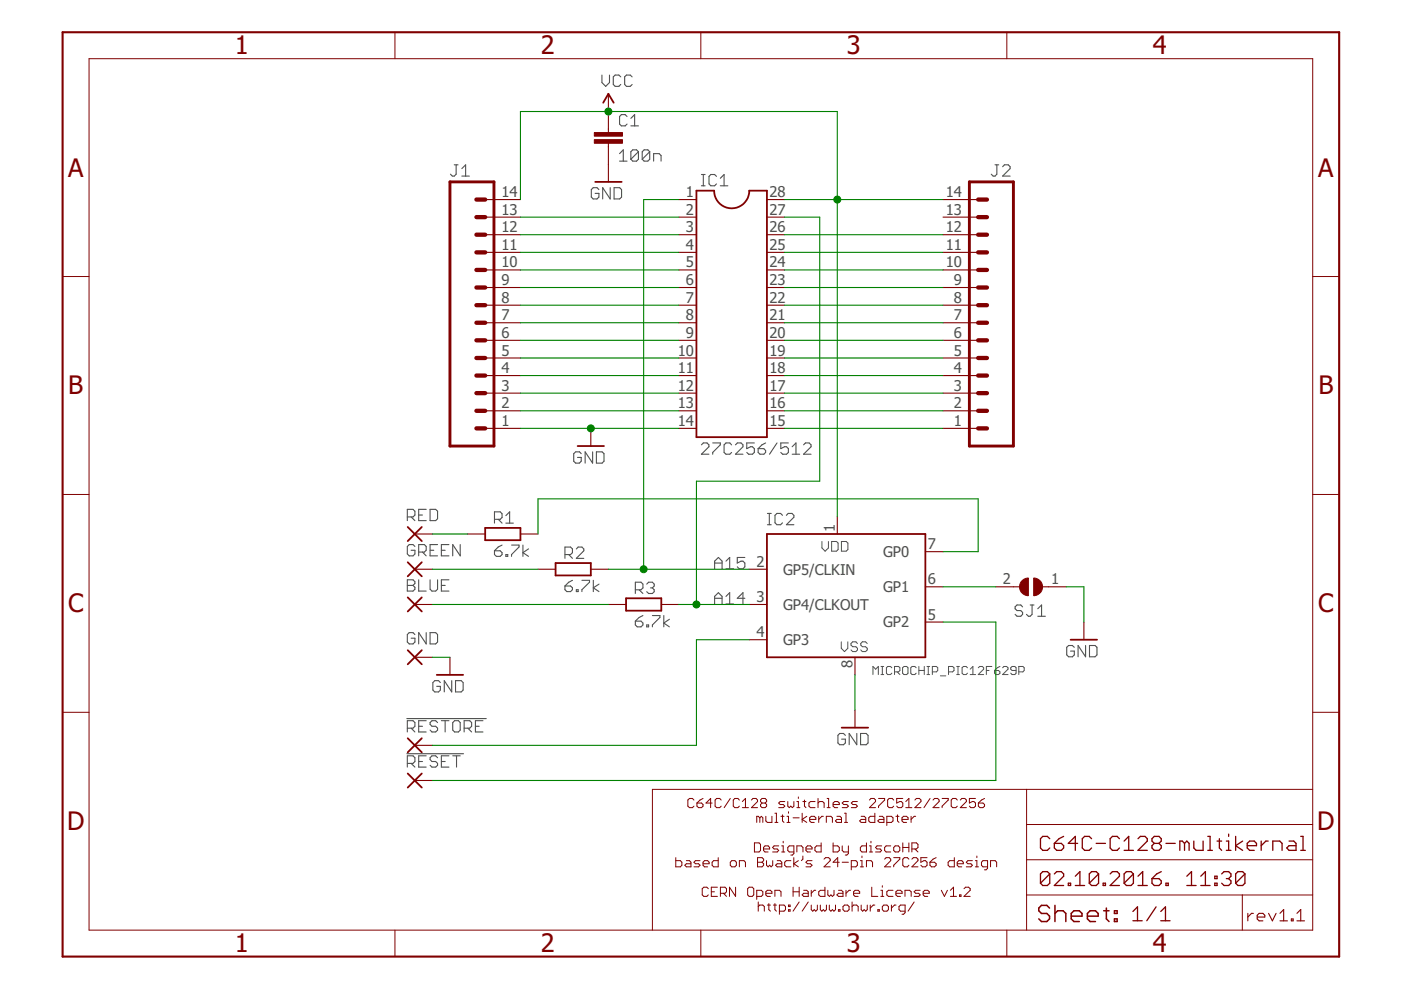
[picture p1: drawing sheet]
<svg xmlns="http://www.w3.org/2000/svg" width="297mm" height="210mm" viewBox="0 0 297 210" stroke-linecap="round" stroke-linejoin="round" font-family="sans-serif">
<g fill="none" stroke="#505050" stroke-width=".23">
<path d="M127.6 15.9v1.6l.8 .8 .8-.8v-1.6M131.6 16.3l-.4-.4h-.8l-.4 .4v1.6l.4 .4h.8l.4-.4M134 16.3l-.4-.4h-.8l-.4 .4v1.6l.4 .4h.8l.4-.4M96.3 34.9h.8M96.7 34.9v2l-.4 .4h-.4l-.4-.4M97.9 37.3h1.6M97.9 35.8l.8-.9v2.4M129.4 39.8v2.4l-1.6-2.4v2.4M130.2 39.8h1.2l.4 .4v1.6l-.4 .4h-1.2zM131.4 32.6l.7-.8v2.4M131.4 34.2h1.5M132.9 24.7l-.4-.4h-.8l-.3 .4v1.6l.3 .4h.8l.4-.4"/>
<path d="M133.8 26.7h1.6M133.8 25.1l.8-.8v2.4M135.4 32.2v1.6l-.4 .4h-.8l-.4-.4M135.4 32.2l-.4-.4h-.8l-.4 .4v1.6M135.4 32.2l-1.6 1.6M137.8 32.2v1.6l-.4 .4h-.8l-.4-.4M137.8 32.2l-.4-.4h-.8l-.4 .4v1.6M137.8 32.2l-1.6 1.6M138.6 34.2v-1.6h1.2l.4 .4v1.2M148.7 39.4h.8M148.7 37h.8M149.1 37v2.4"/>
<path d="M151.9 37.4l-.4-.4h-.8l-.4 .4v1.6l.4 .4h.8l.4-.4M152.7 37.8l.8-.8v2.4M152.7 39.4h1.6M211 34.9h.8M211.3 34.9v2l-.3 .4h-.4l-.4-.4M212.6 35.3l.4-.4h.8l.4 .4v.5l-1.6 1.5h1.6M127 40.2l-.4-.4h-.8l-.4 .4v1.6l.4 .4h.8l.4-.4v-.8h-.8M123.2 96.2l-.3-.4h-.9l-.4 .4v1.6l.4 .4h.9l.3-.4v-.8h-.8M125.6 95.8v2.4l-1.5-2.4v2.4M126.4 95.8h1.3l.4 .4v1.6l-.4 .4h-1.3zM148.7 94.3l.4-.4h.8l.4 .4v.4l-1.6 1.6h1.6M151.1 93.9h1.6v.4l-1.6 1.6v.4"/>
<path d="M155.1 94.3l-.4-.4h-.8l-.4 .4v1.6l.4 .4h.8l.4-.4M155.9 94.3l.4-.4h.8l.4 .4v.4l-1.6 1.6h1.6M159.9 93.9h-1.6v1.2l.8-.4h.4l.4 .4v.8l-.4 .4h-.8l-.4-.4M160.7 95.1h1.2l.4 .4v.4l-.4 .4h-.8l-.4-.4zM162.3 93.9l-.8 .4-.8 .8M164.7 93.9l-1.5 2.4M167.2 93.9h-1.7v1.2l.8-.4h.5l.4 .4v.8l-.4 .4h-.9l-.4-.4M168 96.3h1.5M168 94.7l.8-.8v2.4M170.4 94.3l.4-.4h.8l.4 .4v.4l-1.6 1.6h1.6M86.4 109.6h1.2l.4-.4v-.8l-.4-.4h-1.2v2.4M87.2 109.6l.8 .8"/>
<path d="M88 115.9l-.4-.4h-.8l-.4 .4v1.6l.4 .4h.8l.4-.4v-.8h-.8M88.8 117.1h1.2l.4-.4v-.8l-.4-.4h-1.2v2.4M88.8 109.2h.8M89.6 117.1l.8 .8M90.4 108h-1.6v2.4h1.6M91.2 108h1.2l.4 .4v1.6l-.4 .4h-1.2zM91.2 116.7h.8M92.8 115.5h-1.6v2.4h1.6M93.6 116.7h.8M95.2 115.5h-1.6v2.4h1.6M97.6 115.5v2.4l-1.6-2.4v2.4M104.8 110.1h1.2l.4-.4v-.8l-.4-.4h-1.2v2.4"/>
<path d="M104.8 116.8h1.2l.4 .4v.4l-.4 .4h-.8l-.4-.4zM105.6 110.1l.8 .8M106.4 115.6l-.8 .4-.8 .8M107.3 117.6h.4v.4h-.4zM107.3 109.3l.8-.8v2.4M107.3 110.9h1.5M108.5 115.6h1.5v.4l-1.5 1.6v.4M110.9 115.6v2.4M112.1 116.4l-1.2 .8 1.2 .8M119.8 117.6h1.2l.4-.4v-.8l-.4-.4h-1.2v2.4M120.6 117.6l.8 .8M122.2 116.4l.4-.4h.8l.4 .4v.4l-1.6 1.6h1.6"/>
<path d="M151.5 119.4h1.6M153.9 119l.8-.8v2.4M157.9 118.2h-1.6v1.2l.8-.4h.4l.4 .4v.8l-.4 .4h-.8l-.4-.4M162.7 111.3h.8M162.7 108.9h.8M163.1 108.9v2.4M165.9 109.3l-.4-.4h-.8l-.4 .4v1.5l.4 .5h.8l.4-.5M166.7 109.3l.4-.4h.8l.4 .4v.4l-1.6 1.6h1.6M86.4 122.9h1.2l.4 .4v.4l-.4 .4 .4 .4v.4l-.4 .4h-1.2zM86.4 124.1h1.2M88 134.5l-.4-.4h-.8l-.4 .4v1.6l.4 .4h.8l.4-.4v-.8h-.8M88.8 122.9v2.4h1.6"/>
<path d="M90.4 134.1v2.4l-1.6-2.4v2.4M91.2 122.9v2l.4 .4h.8l.4-.4v-2M91.2 134.1h1.2l.4 .4v1.6l-.4 .4h-1.2zM93.6 124.1h.8M95.2 122.9h-1.6v2.4h1.6M119.8 124.2h1.2l.4 .4v.4l-.4 .4h-.8l-.4-.4zM121.4 123l-.8 .4-.8 .8M122.2 125h.4v.4h-.4zM123.4 123h1.6v.4l-1.6 1.6v.4M125.8 123v2.4M127 123.8l-1.2 .8 1.2 .8M134.7 125.1h1.2l.4-.4v-.9l-.4-.4h-1.2v2.4"/>
<path d="M134.7 131.7h1.2l.4 .4v.4l-.4 .4h-.8l-.4-.4zM135.5 125.1l.8 .7M136.3 130.5l-.8 .4-.8 .8M137.1 132.5h.4v.4h-.4zM137.1 123.8l.4-.4h.8l.4 .4v.4l-.4 .5M137.9 124.7h.4M138.3 130.5h1.6v.4l-1.6 1.6v.4M138.3 124.7l.4 .4v.4l-.4 .3h-.8l-.4-.3M140.7 130.5v2.4M141.9 131.3l-1.2 .8 1.2 .8M151.5 120.6v-1.6l.8-.8 .8 .8v1.6M151.5 128.1v-1.7l.8-.7 .8 .7v1.7"/>
<path d="M151.5 126.9h1.6M153.9 126.4l.8-.7v2.4M153.9 120.6h1.6M153.9 128.1h1.6M157.9 126.9h-1.6l1.2-1.2v2.4M216.8 128.7l-.4-.4h-.8l-.4 .4v.4l.4 .4h.8l.4 .4v.4l-.4 .4h-.8l-.4-.4M218.4 128.3h.8M218.8 128.3v2l-.4 .4h-.4l-.4-.4M220 130.7h1.6M220 129.1l.8-.8v2.4M227.8 137.2l-.4-.3h-.8l-.4 .3v1.7l.4 .4h.8l.4-.4v-.9h-.8M230.2 136.9v2.4l-1.6-2.4v2.4"/>
<path d="M231 136.9h1.2l.4 .3v1.7l-.4 .4h-1.2zM86.3 152.4h16.8M86.3 159.8h12M86.4 154.4h1.2l.4-.4v-.8l-.4-.4h-1.2v2.4M87.2 154.4l.8 .8M88.8 154h.8M90.4 152.8h-1.6v2.4h1.6M92.8 153.2l-.4-.4h-.8l-.4 .4v.4l.4 .4h.8l.4 .4v.4l-.4 .4h-.8l-.4-.4M93.4 144.7l-.4-.4h-.8l-.4 .4v1.6l.4 .4h.8l.4-.4v-.8h-.8M93.6 152.8h1.6M94.4 152.8v2.4M95.8 144.3v2.4l-1.6-2.4v2.4"/>
<path d="M96.4 152.8h.8l.4 .4v1.6l-.4 .4h-.8l-.4-.4v-1.6zM96.6 144.3h1.2l.4 .4v1.6l-.4 .4h-1.2zM98.4 154.4h1.2l.4-.4v-.8l-.4-.4h-1.2v2.4M99.2 154.4l.8 .8M100.8 154h.8M102.4 152.8h-1.6v2.4h1.6M179.2 155.9l-.4-.4h-.8l-.3 .4v1.6l.3 .4h.8l.4-.4v-.8h-.8M181.7 155.5v2.4l-1.7-2.4v2.4M182.5 155.5h1.1l.4 .4v1.6l-.4 .4h-1.1zM86.4 161.9h1.2l.4-.4v-.8l-.4-.4h-1.2v2.3M87.2 161.9l.8 .7M88.8 161.5h.8"/>
<path d="M90.4 160.3h-1.6v2.3h1.6M92.8 160.7l-.4-.4h-.8l-.4 .4v.4l.4 .4h.8l.4 .4v.4l-.4 .3h-.8l-.4-.3M93.6 161.5h.8M95.2 160.3h-1.6v2.3h1.6M96 160.3h1.6M96.8 160.3v2.3"/>
</g>
<g fill="none" stroke="#505050" stroke-width=".21">
<path d="M174.3 114.8v1.4l.6 .7 .7-.7v-1.4M176.3 114.8h1.1l.3 .3v1.4l-.3 .4h-1.1zM178.4 114.8h1l.4 .3v1.4l-.4 .4h-1zM178.4 136.1v1.4l.6 .7 .7-.7v-1.4M181.8 136.4l-.3-.3h-.7l-.4 .3v.4l.4 .3h.7l.3 .4v.3l-.3 .4h-.7l-.4-.4M183.9 136.4l-.4-.3h-.7l-.3 .3v.4l.3 .3h.7l.4 .4v.3l-.4 .4h-.7l-.3-.4M185.1 143v-1.7l.6 .6 .5-.6v1.7M186.8 143h.6M186.8 141.3h.6M187.1 141.3v1.7M189.1 141.6l-.3-.3h-.6l-.3 .3v1.1l.3 .3h.6l.3-.3M189.7 142.5h.8l.3-.3v-.6l-.3-.3h-.8v1.7"/>
<path d="M190.2 142.5l.6 .5M191.4 141.6l.3-.3h.5l.3 .3v1.1l-.3 .3h-.5l-.3-.3zM194.2 141.6l-.2-.3h-.6l-.3 .3v1.1l.3 .3h.6l.2-.3M194.8 141.3v1.7M194.8 142.2h1.2M196 141.3v1.7M196.5 143h.6M196.5 141.3h.6M196.8 141.3v1.7M197.7 142.5h.8l.3-.3v-.6l-.3-.3h-.8v1.7M199.4 143.3h1.1M201.1 142.5h.9l.3-.3v-.6l-.3-.3h-.9v1.7"/>
<path d="M202.8 143h.6M202.8 141.3h.6M203.1 141.3v1.7M205.1 141.6l-.3-.3h-.5l-.3 .3v1.1l.3 .3h.5l.3-.3M205.7 143h1.1M205.7 141.9l.6-.6v1.7M207.4 141.6l.3-.3h.6l.3 .3v.3l-1.2 1.1h1.2M209.1 142.2h.6M210.3 141.3h-1.2v1.7M210.9 142.2h.8l.3 .3v.2l-.3 .3h-.6l-.2-.3zM212 141.3l-.6 .3-.5 .6M212.6 141.6l.3-.3h.5l.3 .3v.3l-1.1 1.1h1.1"/>
<path d="M215.4 142.2h-.8l-.3-.3v-.3l.3-.3h.6l.2 .3v1.1l-.2 .3h-.6l-.3-.3M216 142.5h.9l.2-.3v-.6l-.2-.3h-.9v1.7"/>
</g>
<g fill="none" stroke="#800000" stroke-width=".21">
<path d="M18.9 12.4h259.4v184.8h-259.4zM83.7 6.8v5.6M148.6 6.8v5.6M213.5 6.8v5.6M13.3 58.6h5.6M278.3 58.6h5.6M13.3 104.8h5.6M278.3 104.8h5.6M13.3 151h5.6M278.3 151h5.6M147.1 169.6l-.3-.3h-.6l-.4 .3v1.3l.4 .3h.6l.3-.3M147.8 170.3h.9l.4 .3v.3l-.4 .3h-.6l-.3-.3z"/>
<path d="M149.1 169.3l-.7 .3-.6 .7M151 170.3h-1.3l1-1v1.9M152.9 169.6l-.3-.3h-.7l-.3 .3v1.3l.3 .3h.7l.3-.3M154.8 169.3l-1.3 1.9M156.8 169.6l-.4-.3h-.6l-.3 .3v1.3l.3 .3h.6l.4-.3M157.4 171.2h1.3M157.4 169.9l.7-.6v1.9M159.3 169.6l.3-.3h.7l.3 .3v.3l-1.3 1.3h1.3M160 178.7h.9l.3 .3v1.3l-.3 .3h-.9zM161.1 173.4l-.3-.3h-.4v1.3M161.1 173.4v1M161.1 173.4l.3-.3 .3 .3v1"/>
<path d="M161.6 170.3l-.4-.4v-.3l.4-.3h.6l.3 .3v.3l-.3 .4M161.6 170.3l-.4 .3v.3l.4 .3h.6l.3-.3v-.3l-.3-.3M161.6 170.3h.6M162.4 173.1v1l.3 .3h1v-1.3M164.3 174.4h.6M164.3 172.4h.3v2M165.1 179.3h-1l-.3 .4 .3 .3h.7l.3 .3-.3 .3h-1M165.6 173.1h.6M165.7 179.3h.4v1.3M165.9 172.8v1.3l.3 .3M166.1 178.4v.3M166.4 169.9h-1l-.3 .4 .3 .3h.7l.3 .3-.3 .3h-1"/>
<path d="M166.9 173.1h.3v1.3M166.9 174.4h.6M167 169.9v1l.3 .3 .4-.3 .3 .3 .3-.3v-1M167.2 172.1v.3M168.1 173.4h1.3M169 171.2h.6M169 169.9h.3v1.3M169.3 169v.3M170.1 172.4v2M170.2 169.9h.7M170.6 169.6v1.3l.3 .3M171 173.1l-.9 .6 .9 .7"/>
<path d="M171.7 173.7h1.3v-.3l-.4-.3h-.6l-.3 .3v.7l.3 .3h.6M172.8 169.9h-1l-.3 .4v.6l.3 .3h1M173.4 170.3l.4-.4h.6l.3 .4v.9M173.4 169.3v1.9M173.6 173.1v1.3M174.1 178.7v1.9h-1l-.3-.3v-.6l.3-.4h1M174.6 173.1h-.4l-.6 .6M175.2 174.4v-1.3h1l.3 .3v1M175.4 169.3h.3v1.9M175.4 171.2h.6M176.6 170.6h1.3v-.3l-.3-.4h-.6l-.4 .4v.6l.4 .3h.6M176.6 178.7v1.9h1l.3-.3v-.6l-.3-.4h-1"/>
<path d="M177.4 173.1h.7l.3 .3v1h-1l-.3-.3 .3-.4h1M178.6 179.3v1l.3 .3h1M179 174.4h.7M179 172.4h.4v2M179.9 169.9h-1l-.3 .4 .3 .3h.6l.4 .3-.4 .3h-.9M179.9 179.3v1.7l-.4 .3h-.3M181.8 169.9h-1l-.3 .4 .3 .3h.7l.3 .3-.3 .3h-1M182.6 173.1h.6l.4 .3v1h-1l-.3-.3 .3-.4h1M183.7 178.7v1.9h-.9l-.4-.3v-.6l.4-.4h.9M184.3 169.6l.4-.3h.6l.3 .3v.3l-1.3 1.3h1.3M184.3 179.3h.4v1.3M184.7 178.4v.3"/>
<path d="M185.5 172.4v2h-1l-.3-.3v-.7l.3-.3h1M186.3 169.3h1.3v.3l-1.3 1.3v.3M186.4 173.1h.7l.3 .3v1h-1l-.3-.3 .3-.4h1M186.9 179.3h-1l-.3 .4 .3 .3h.7l.3 .3-.3 .3h-1M188 174.4h1l.3-.3v-.7l-.3-.3h-1v1.9M188.8 179.3h-.9l-.3 .4v.6l.3 .3h.9M189.5 169.6l-.3-.3h-.7l-.3 .3v1.3l.3 .3h.7l.3-.3M189.8 179.3h.7l.3 .4v.6l-.3 .3h-.7l-.3-.3v-.6zM189.9 173.1h.7M190.3 172.8v1.3l.3 .3M191.2 173.7h1.3v-.3l-.3-.3h-.6l-.4 .3v.7l.4 .3h.6M191.4 169.3h-1.3v1l.7-.4h.3l.3 .4v.6l-.3 .3h-.7l-.3-.3"/>
<path d="M191.4 178.7v1.9M191.4 179.7h1.3M192 171.2h1.3M192 169.9l.7-.6v1.9M192.7 178.7v1.9M193.2 173.1v1.3M194 169.6l.3-.3h.6l.4 .3v.3l-1.3 1.3h1.3M194.1 173.1h-.3l-.6 .6M197.2 169.3l-1.3 1.9M197.8 169.6l.3-.3h.7l.3 .3v.3l-1.3 1.3h1.3M199.7 169.3h1.3v.3l-1.3 1.3v.3M203 169.6l-.4-.3h-.6l-.3 .3v1.3l.3 .3h.6l.4-.3"/>
<path d="M203.6 169.6l.3-.3h.7l.3 .3v.3l-1.3 1.3h1.3M206.8 169.3h-1.3v1l.7-.4h.3l.3 .4v.6l-.3 .3h-.7l-.3-.3M207.4 170.3h1l.3 .3v.3l-.3 .3h-.6l-.4-.3zM208.7 169.3l-.6 .3-.7 .7M217.7 167.4v29.8M217.7 174.8h60.6M278.3 167.4h-140v29.8M83.7 197.2v5.6M143.3 181.8v2h1l.3-.3v-.7l-.3-.3h-1M145.5 182.5h.7l.3 .3v1h-1l-.3-.3 .3-.4h1M148.4 182.5h-1l-.3 .3 .3 .3h.7l.3 .4-.3 .3h-1M148.6 197.2v5.6"/>
<path d="M149.1 183.1h1.2v-.3l-.3-.3h-.6l-.3 .3v.7l.3 .3h.6M150.2 188.4l-.3-.3h-.7l-.3 .3v1.3l.3 .4h.7l.3-.4M150.8 189.1h.7M152.1 188.1h-1.3v2h1.3M152.3 181.8v2h-1l-.3-.3v-.7l.3-.3h1M152.7 189.4h1l.3-.3v-.7l-.3-.3h-1v2M153.4 189.4l.6 .7M155.2 182.5h.6l.3 .3v.7l-.3 .3h-.6l-.4-.3v-.7zM156 188.1v2l-1.3-2v2M156.8 183.8v-1.3h.9l.4 .3v1M158.8 188.1h.7l.3 .3v1.3l-.3 .4h-.7l-.3-.4v-1.3zM160.4 190.1h1l.3-.4v-.6l-.3-.3h-1v1.9"/>
<path d="M160.6 181.8h1l.3 .4v.3l-.3 .3 .3 .3v.4l-.3 .3h-1zM160.6 182.8h1M160.8 191.2v2M160.8 192.2l.3-.3h.6l.4 .3v1M161.9 180h1.3v-.3l-.3-.4h-.7l-.3 .4v.6l.3 .3h.7M162.4 189.4h1.3v-.3l-.4-.3h-.6l-.3 .3v.6l.3 .4h.6M162.5 182.5v1l.4 .3 .3-.3 .3 .3 .3-.3v-1M162.7 191.9h.6M163 191.6v1.3l.3 .3M164 191.9h.6M164.3 191.6v1.3l.3 .3M164.3 190.1v-1.3h1l.3 .3v1"/>
<path d="M164.8 182.5h.6l.4 .3v1h-1l-.4-.3 .4-.4h1M165.2 193.2h1l.3-.3v-.7l-.3-.3h-1v1.9M165.7 180.6h.7M167.2 191.9h.3v.3h-.3zM167.2 192.9h.3v.3h-.3zM167.7 182.5h-1l-.3 .3v.7l.3 .3h1M168.1 189.1h1.3M168.1 188.1v2M168.3 181.8v2M168.3 180.6h-1l-.3-.3v-.6l.3-.4h1v1.7l-.3 .3h-.3M169 180.6v-1.3h.9l.3 .4v.9M169.3 182.5l-1 .6 1 .7"/>
<path d="M169.4 188.1v2M169.4 191.2l-1.3 2M170.2 181.5v.7l-.3 .3M170.4 188.8h.6l.4 .3v1h-1l-.3-.4 .3-.3h1M170.9 180h1.3v-.3l-.4-.4h-.6l-.3 .4v.6l.3 .3h.6M171.4 191.2l-1.3 2M172 188.8v1.3M172 191.9v1l.3 .3 .3-.3 .4 .3 .3-.3v-1M172.2 182.5h-1l-.3 .3 .3 .3h.6l.4 .4-.4 .3h-.9M173 188.8h-.4l-.6 .6M173.9 191.9v1l.3 .3 .4-.3 .3 .3 .3-.3v-1M174.7 182.2l.3-.4h.7l.3 .4v.3l-1.3 1.3h1.3"/>
<path d="M174.9 188.1v2h-1l-.3-.4v-.6l.3-.3h1M175.5 188.8v.9l.4 .4 .3-.4 .3 .4 .3-.4v-.9M175.8 191.9v1l.4 .3 .3-.3 .3 .3 .3-.3v-1M177.8 192.9h.3v.3h-.3zM177.8 188.8h.6l.3 .3v1h-.9l-.4-.4 .4-.3h.9M177.9 182.8h-1.3l1-1v2M178.6 182.8h1.3M178.7 192.2l.3-.3h.7l.3 .3v.7l-.3 .3h-.7l-.3-.3zM179.4 188.8v1.3M180.3 188.8h-.3l-.6 .6M180.5 183.8h1l.3-.3v-.7l-.3-.3h-1v1.9M180.7 192.2l.3-.3h.6l.3 .3v1"/>
<path d="M180.7 191.2v2M181 189.4h1.3v-.3l-.4-.3h-.6l-.3 .3v.6l.3 .4h.6M182.4 183.8h.7M182.4 182.5h.4v1.3M182.6 191.9v1l.3 .3 .3-.3 .4 .3 .3-.3v-1M182.8 181.5v.3M183.7 183.8v-1.3h1l.3 .3v1M184.3 180.6h.7M184.5 191.9v1.3M184.8 188.1v2h1.3M185.5 191.9h-.4l-.6 .6M186.1 192.9h.3v.3h-.3z"/>
<path d="M186.8 190.1h.6M186.8 188.8h.3v1.3M187.1 192.2l.3-.3h.6l.4 .3v.7l-.4 .3h-.6l-.3-.3zM187.1 187.8v.3M187.6 182.2l.3-.4h.6l.3 .4v.3l-1.2 1.3h1.2M189 191.9v1.3M189.3 188.8h-.9l-.4 .3v.6l.4 .4h.9M189.5 181.8h1.3v.4l-1.3 1.3v.3M189.9 189.4h1.4v-.3l-.4-.3h-.6l-.4 .3v.6l.4 .4h.6M190 191.9h-.3l-.7 .6M191.9 190.1v-1.3h.9l.4 .3v1M191.9 193.2h-1l-.3-.3v-.7l.3-.3h1v1.6l-.3 .3h-.4"/>
<path d="M192.7 182.2l-.3-.4h-.7l-.3 .4v1.3l.3 .3h.7l.3-.3M193.3 180h1l.3-.3v-.7l-.3-.3h-1v1.9M193.3 182.2l.4-.4h.6l.3 .4v.3l-1.3 1.3h1.3M193.8 191.2l-1.3 2M194 180l.6 .6M195.1 188.8h-1l-.3 .3 .3 .3h.7l.3 .3-.3 .4h-1M195.7 189.4h1.3v-.3l-.3-.3h-.6l-.4 .3v.6l.4 .4h.6M196.6 181.8h-1.4v1l.7-.3h.3l.4 .3v.7l-.4 .3h-.6l-.4-.3M197.2 182.8h.9l.4 .3v.4l-.4 .3h-.6l-.3-.3zM198.5 181.8l-.7 .4-.6 .6M199.6 188.8l.6 1.3 .7-1.3M201.5 190.1h1.3"/>
<path d="M201.5 188.8l.7-.7v2M202.3 181.8v2h-.9l-.4-.3v-.7l.4-.3h.9M202.9 183.1h1.3v-.3l-.3-.3h-.6l-.4 .3v.7l.4 .3h.6M203.4 189.7h.4v.4h-.4zM204.4 188.4l.3-.3h.7l.3 .3v.4l-1.3 1.3h1.3M206.2 182.5h-1l-.3 .3 .3 .3h.6l.4 .4-.4 .3h-.9M206.8 183.8h.7M206.8 182.5h.3v1.3M207.1 181.5v.3M209.4 183.8h-1l-.3-.3v-.7l.3-.3h1v1.6l-.3 .3h-.4M210 183.8v-1.3h1l.3 .3v1M213.5 197.2v5.6"/>
<path d="M217.7 189.8h60.6M217.7 182.3h60.6M263.4 189.8v7.4"/>
</g>
<g fill="none" stroke="#800000" stroke-width=".23">
<path d="M129 19.9v8.2M129 30.4v8.2M102.9 57.2h7.4M102.9 53.5h7.4M102.9 49.8h7.4M102.9 46h7.4M102.9 42.3h7.4M143.9 57.2h3.8M143.9 53.5h3.8M143.9 49.8h3.8M143.9 46h3.8M143.9 42.3h3.8"/>
<path d="M162.6 57.2h3.7M162.6 53.5h3.7M162.6 49.8h3.7M162.6 46h3.7M162.6 42.3h3.7M199.9 57.2h7.5M199.9 53.5h7.5M199.9 49.8h7.5M199.9 46h7.5M199.9 42.3h7.5M102.9 79.6h7.4M102.9 75.9h7.4"/>
<path d="M102.9 72.2h7.4M102.9 68.4h7.4M102.9 64.7h7.4M102.9 61h7.4M143.9 79.6h3.8M143.9 75.9h3.8M143.9 72.2h3.8M143.9 68.4h3.8M143.9 64.7h3.8M143.9 61h3.8M162.6 79.6h3.7M162.6 75.9h3.7"/>
<path d="M162.6 72.2h3.7M162.6 68.4h3.7M162.6 64.7h3.7M162.6 61h3.7M199.9 79.6h7.5M199.9 75.9h7.5M199.9 72.2h7.5M199.9 68.4h7.5M199.9 64.7h7.5M199.9 61h7.5M102.9 90.8h7.4M102.9 87.1h7.4"/>
<path d="M102.9 83.4h7.4M125.3 90.8v3.8M143.9 90.8h3.8M143.9 87.1h3.8M143.9 83.4h3.8M162.6 90.8h3.7M162.6 87.1h3.7M162.6 83.4h3.7M199.9 90.8h7.5M199.9 87.1h7.5M199.9 83.4h7.5M87.9 113.2h3.8"/>
<path d="M99.1 113.2h3.8M110.3 113.2h3.8M177.5 109.5v3.7M196.2 117h3.7M87.9 128.2h3.8M87.9 120.7h3.8M87.9 139.4h3.8M95.4 139.4v3.7M114.1 120.7h3.7M125.3 120.7h3.7M129 128.2h3.7M140.2 128.2h3.7"/>
<path d="M158.9 135.6h3.7M158.9 128.2h3.7M158.9 120.7h3.7M181.3 139.4v3.7M196.2 124.4h3.7M196.2 131.9h3.7M211.1 124.4h5.1M221 124.4h5.1M229.8 131.9v3.7M87.9 158h3.8M181.3 150.6v3.7M87.9 165.5h3.8"/>
<path d="M264.6 193.7v1.5M265.7 193.7h-.4l-.7 .7M266.6 194.4h1.6v-.3l-.4-.4h-.8l-.4 .4v.7l.4 .4h.8M269 193.7l.8 1.5 .8-1.5M271.4 195.2h1.6M271.4 193.7l.8-.9v2.4M273.8 194.8h.4v.4h-.4zM275 195.2h1.6M275 193.7l.8-.9v2.4"/>
</g>
<path d="M95.4 38.6h9.3v56h-9.3zM205.5 38.6h9.4v56h-9.4z" fill="none" stroke="#800000" stroke-width=".61"/>
<g fill="none" stroke="#800000" stroke-width=".91">
<path d="M101 57.2h1.9M101 53.5h1.9M101 49.8h1.9M101 46h1.9M101 42.3h1.9M207.4 57.2h1.9M207.4 53.5h1.9M207.4 49.8h1.9M207.4 46h1.9M207.4 42.3h1.9M101 75.9h1.9M101 79.6h1.9"/>
<path d="M101 72.2h1.9M101 68.4h1.9M101 64.7h1.9M101 61h1.9M207.4 75.9h1.9M207.4 79.6h1.9M207.4 72.2h1.9M207.4 68.4h1.9M207.4 64.7h1.9M207.4 61h1.9M101 83.4h1.9M101 87.1h1.9"/>
<path d="M101 90.8h1.9M207.4 83.4h1.9M207.4 87.1h1.9M207.4 90.8h1.9"/>
</g>
<g fill="none" stroke="#800000" stroke-width=".38">
<path d="M126.2 38.6h5.6M127.9 21.8l1.1-1.9 1.1 1.9M147.7 40.4h3.7a3.7 3.7 0 0 0 3.7 3.8 3.7 3.7 0 0 0 3.8-3.8h3.7v52.3h-14.9zM122.5 94.6h5.6M86.4 111.7l3 3M86.4 119.2l3 3M89.4 111.7l-3 3M89.4 119.2l-3 3M102.9 111.9h7.4v2.6h-7.4zM117.8 119.4h7.5v2.6h-7.5zM162.6 113.2h33.6v26.2h-33.6zM86.4 126.7l3 2.9"/>
<path d="M86.4 137.9l3 2.9M89.4 126.7l-3 2.9M89.4 137.9l-3 2.9M132.7 126.9h7.5v2.6h-7.5zM227 135.6h5.6M86.4 156.5l3 3M89.4 156.5l-3 3M92.6 143.1h5.6M178.5 154.3h5.6M86.4 164l3 3M89.4 164l-3 3"/>
</g>
<g fill="#800000" stroke="#800000" stroke-width=".21">
<path d="M126 29.6h6v.8h-6z"/>
<path d="M126 28.1h6v.8h-6z"/>
</g>
<path d="M222.5 192.5l-.5-.5h-1.2l-.6 .5v.6l.6 .6h1.2l.5 .5v.6l-.5 .6h-1.2l-.6-.6M223.7 193.7l.5-.6h1.2l.6 .6v1.7M223.7 192v3.4M227.1 194.2h2.3v-.5l-.6-.6h-1.1l-.6 .6v1.1l.6 .6h1.1M230.5 194.2h2.3v-.5l-.5-.6h-1.2l-.6 .6v1.1l.6 .6h1.2M234 193.1h1.1M234.6 192.5v2.3l.5 .6M236.3 193.1h.6v.6h-.6zM236.3 194.8h.6v.6h-.6z" fill="none" stroke="#800000" stroke-width=".32"/>
<path d="M13.3 6.8h270.6v196h-270.6z" fill="none" stroke="#800000" stroke-width=".44"/>
<g fill="none" stroke="#800000" stroke-width=".28">
<path d="M222.6 177.8l-.5-.5h-1l-.5 .5v2l.5 .5h1l.5-.5M223.5 178.8h1.5l.5 .5v.5l-.5 .5h-1l-.5-.5zM225.5 177.3l-1 .5-1 1M228.5 178.8h-2l1.5-1.5v3M231.4 177.8l-.5-.5h-.9l-.5 .5v2l.5 .5h.9l.5-.5M232.4 178.8h2M237.3 177.8l-.4-.5h-1l-.5 .5v2l.5 .5h1l.4-.5M238.3 178.3l1-1v3M241.3 177.8l.5-.5h1l.4 .5v.5l-1.9 2h1.9M244.7 178.8l-.5-.5v-.5l.5-.5h1l.5 .5v.5l-.5 .5M244.7 178.8l-.5 .5v.5l.5 .5h1l.5-.5v-.5l-.5-.5M244.7 178.8h1"/>
<path d="M247.2 178.8h2M251.1 178.8l-.4-.5h-.6v2M251.1 178.8v1.5M251.1 178.8l.5-.5 .5 .5v1.5M253.1 178.3v1.5l.5 .5h1.5v-2M256.1 177.3h.5v3M258 178.3h1M258.5 177.8v2l.5 .5M260 178.3h.5v2M260.5 176.8v.5M262 177.3v3M263.5 178.3l-1.5 1 1.5 1"/>
<path d="M264.4 179.3h2v-.5l-.5-.5h-1l-.5 .5v1l.5 .5h1M267.4 178.3v2M268.9 178.3h-.5l-1 1M273.3 178.3h1l.5 .5v1.5h-1.5l-.5-.5 .5-.5h1.5M275.8 177.3h.5v3M222.6 185.3l-.5-.5h-1l-.5 .5v2M222.6 185.3v2l-.5 .4h-1l-.5-.4M222.6 185.3l-2 2M223.5 185.3l.5-.5h1l.5 .5v.5l-2 1.9h2M226.5 187.3h.5v.4h-.5zM228 187.7h2M228 185.8l1-1v2.9"/>
<path d="M232.9 185.3l-.5-.5h-1l-.5 .5v2M232.9 185.3v2l-.5 .4h-1l-.5-.4M232.9 185.3l-2 2M233.9 187.3h.5v.4h-.5zM235.4 185.3l.5-.5h1l.4 .5v.5l-1.9 1.9h1.9M238.3 180.3h2M240.2 193.3l1-1v2.9M240.2 195.2h2M240.3 185.3l-.5-.5h-1l-.5 .5v2M240.3 185.3v2l-.5 .4h-1l-.5-.4M240.3 185.3l-2 2M241.3 187.7h1.9"/>
<path d="M241.3 185.8l1-1v2.9M244.2 186.3h1.5l.5 .5v.5l-.5 .4h-1l-.5-.4zM245.1 192.3l-2 2.9M246.1 195.2h2M246.1 193.3l1-1v2.9M246.2 184.8l-1 .5-1 1M247.2 187.3h.5v.4h-.5zM251.6 187.7h2M251.6 185.8l1-1v2.9M254.6 187.7h2M254.6 185.8l1-1v2.9M256.1 180.3h.9"/>
<path d="M257.6 187.3h.4v.4h-.4zM257.6 185.8h.4v.5h-.4zM259 185.3l.5-.5h1l.5 .5v.5l-.5 .5M260 180.3h1M260 186.3h.5M260.5 186.3l.5 .5v.5l-.5 .4h-1l-.5-.4M263.9 185.3l-.4-.5h-1l-.5 .5v2M263.9 185.3v2l-.4 .4h-1l-.5-.4M263.9 185.3l-1.9 2M269.9 180.3v-2h1.4l.5 .5v1.5M275.8 180.3h1"/>
</g>
<g fill="#800000" stroke="#800000" stroke-width=".21">
<path d="M216.5 123.3l.6-.5 .9-.2v3.7a1.87 1.87 0 0 1-1.6-1 1.87 1.87 0 0 1 .1-2z" fill-rule="evenodd"/>
<path d="M219.2 122.6a1.87 1.87 0 0 1 1.8 1.8 1.87 1.87 0 0 1-1.8 1.9z" fill-rule="evenodd"/>
</g>
<g fill="none" stroke="#008000" stroke-width=".23">
<path d="M110.3 42.3v-18.7h67.2v85.9M110.3 46h33.6M110.3 57.2h33.6M110.3 53.5h33.6M110.3 49.8h33.6M143.9 42.3h-7.4v78.4M166.3 42.3h33.6M166.3 46h7.5v56h-26.1v26.2M166.3 57.2h33.6M166.3 53.5h33.6M166.3 49.8h33.6M110.3 79.6h33.6"/>
<path d="M110.3 75.9h33.6M110.3 72.2h33.6M110.3 68.4h33.6M110.3 64.7h33.6M110.3 61h33.6M166.3 79.6h33.6M166.3 75.9h33.6M166.3 72.2h33.6M166.3 68.4h33.6M166.3 64.7h33.6M166.3 61h33.6M110.3 90.8h33.6"/>
<path d="M110.3 87.1h33.6M110.3 83.4h33.6M166.3 90.8h33.6M166.3 87.1h33.6M166.3 83.4h33.6M91.7 113.2h7.4M114.1 113.2v-7.4h93.3v11.2h-7.5M91.7 139.4h3.7M91.7 120.7h22.4M91.7 128.2h37.3M129 120.7h29.9M143.9 128.2h15"/>
<path d="M158.9 135.6h-11.2v22.4h-56M199.9 124.4h11.2M199.9 131.9h11.2v33.6h-119.4M226.1 124.4h3.7v7.5M181.3 143.1v7.5"/>
</g>
<g fill="#008000" stroke="#008000" stroke-width=".21">
<circle cx="177.5" cy="42.3" r=".74"/>
<circle cx="129" cy="23.6" r=".74"/>
<circle cx="125.3" cy="90.8" r=".74"/>
<circle cx="136.5" cy="120.7" r=".74"/>
<circle cx="147.7" cy="128.2" r=".74"/>
</g>
<g font-size="5.4" fill="#800000">
<text x="49.8" y="11.5">1</text>
<text x="114.7" y="11.5">2</text>
<text x="179.5" y="11.5">3</text>
<text x="244.4" y="11.5">4</text>
<text x="14.4" y="37.4">A</text>
<text x="279.5" y="37.4">A</text>
<text x="14.5" y="83.6">B</text>
<text x="279.5" y="83.6">B</text>
<text x="14.4" y="129.8">C</text>
<text x="279.5" y="129.8">C</text>
<text x="14.2" y="176">D</text>
<text x="279.3" y="176">D</text>
<text x="49.8" y="201.9">1</text>
<text x="114.7" y="201.9">2</text>
<text x="179.5" y="201.9">3</text>
<text x="244.4" y="201.9">4</text>
</g>
<g font-size="3.2" fill="#505050">
<text x="106.3" y="41.8">14</text>
<text x="145.4" y="41.8">1</text>
<text x="163.1" y="41.8">28</text>
<text x="200.5" y="41.8">14</text>
<text x="106.3" y="45.5">13</text>
<text x="145.4" y="45.5">2</text>
<text x="163.1" y="45.5">27</text>
<text x="200.5" y="45.5">13</text>
<text x="106.3" y="53">11</text>
<text x="106.3" y="49.2">12</text>
<text x="145.4" y="49.2">3</text>
<text x="145.4" y="53">4</text>
<text x="163.1" y="53">25</text>
<text x="163.1" y="49.2">26</text>
<text x="200.5" y="53">11</text>
<text x="200.5" y="49.2">12</text>
<text x="106.3" y="56.7">10</text>
<text x="145.4" y="56.7">5</text>
<text x="163.1" y="56.7">24</text>
<text x="200.5" y="56.7">10</text>
<text x="106.3" y="64.2">8</text>
<text x="106.3" y="60.4">9</text>
<text x="145.4" y="60.4">6</text>
<text x="145.4" y="64.2">7</text>
<text x="163.1" y="64.2">22</text>
<text x="163.1" y="60.4">23</text>
<text x="202.2" y="64.2">8</text>
<text x="202.2" y="60.4">9</text>
<text x="106.3" y="71.6">6</text>
<text x="106.3" y="67.9">7</text>
<text x="145.4" y="67.9">8</text>
<text x="145.4" y="71.6">9</text>
<text x="163.1" y="71.6">20</text>
<text x="163.1" y="67.9">21</text>
<text x="202.2" y="71.6">6</text>
<text x="202.2" y="67.9">7</text>
<text x="106.3" y="75.4">5</text>
<text x="143.7" y="75.4">10</text>
<text x="163.1" y="75.4">19</text>
<text x="202.2" y="75.4">5</text>
<text x="106.3" y="82.8">3</text>
<text x="106.3" y="79.1">4</text>
<text x="143.7" y="79.1">11</text>
<text x="143.7" y="82.8">12</text>
<text x="163.1" y="82.8">17</text>
<text x="163.1" y="79.1">18</text>
<text x="202.2" y="82.8">3</text>
<text x="202.2" y="79.1">4</text>
<text x="106.3" y="86.6">2</text>
<text x="143.7" y="86.6">13</text>
<text x="163.1" y="86.6">16</text>
<text x="202.2" y="86.6">2</text>
<text x="106.3" y="90.3">1</text>
<text x="143.7" y="90.3">14</text>
<text x="163.1" y="90.3">15</text>
<text x="202.2" y="90.3">1</text>
<text x="177" y="112.7" transform="rotate(-90 177 112.7)">1</text>
<text x="187.2" y="118.1">GP0</text>
<text x="196.7" y="116.4">7</text>
<text x="160.4" y="120.2">2</text>
<text x="166" y="121.8">GP5/CLKIN</text>
<text x="187.2" y="125.6">GP1</text>
<text x="196.7" y="123.9">6</text>
<text x="212.6" y="123.9">2</text>
<text x="222.9" y="123.9">1</text>
<text x="160.4" y="127.6">3</text>
<text x="166" y="129.3">GP4/CLKOUT</text>
<text x="196.7" y="131.4">5</text>
<text x="160.4" y="135.1">4</text>
<text x="166" y="136.7">GP3</text>
<text x="187.2" y="133">GP2</text>
<text x="180.7" y="141.6" transform="rotate(-90 180.7 141.6)">8</text>
</g>
</svg>
